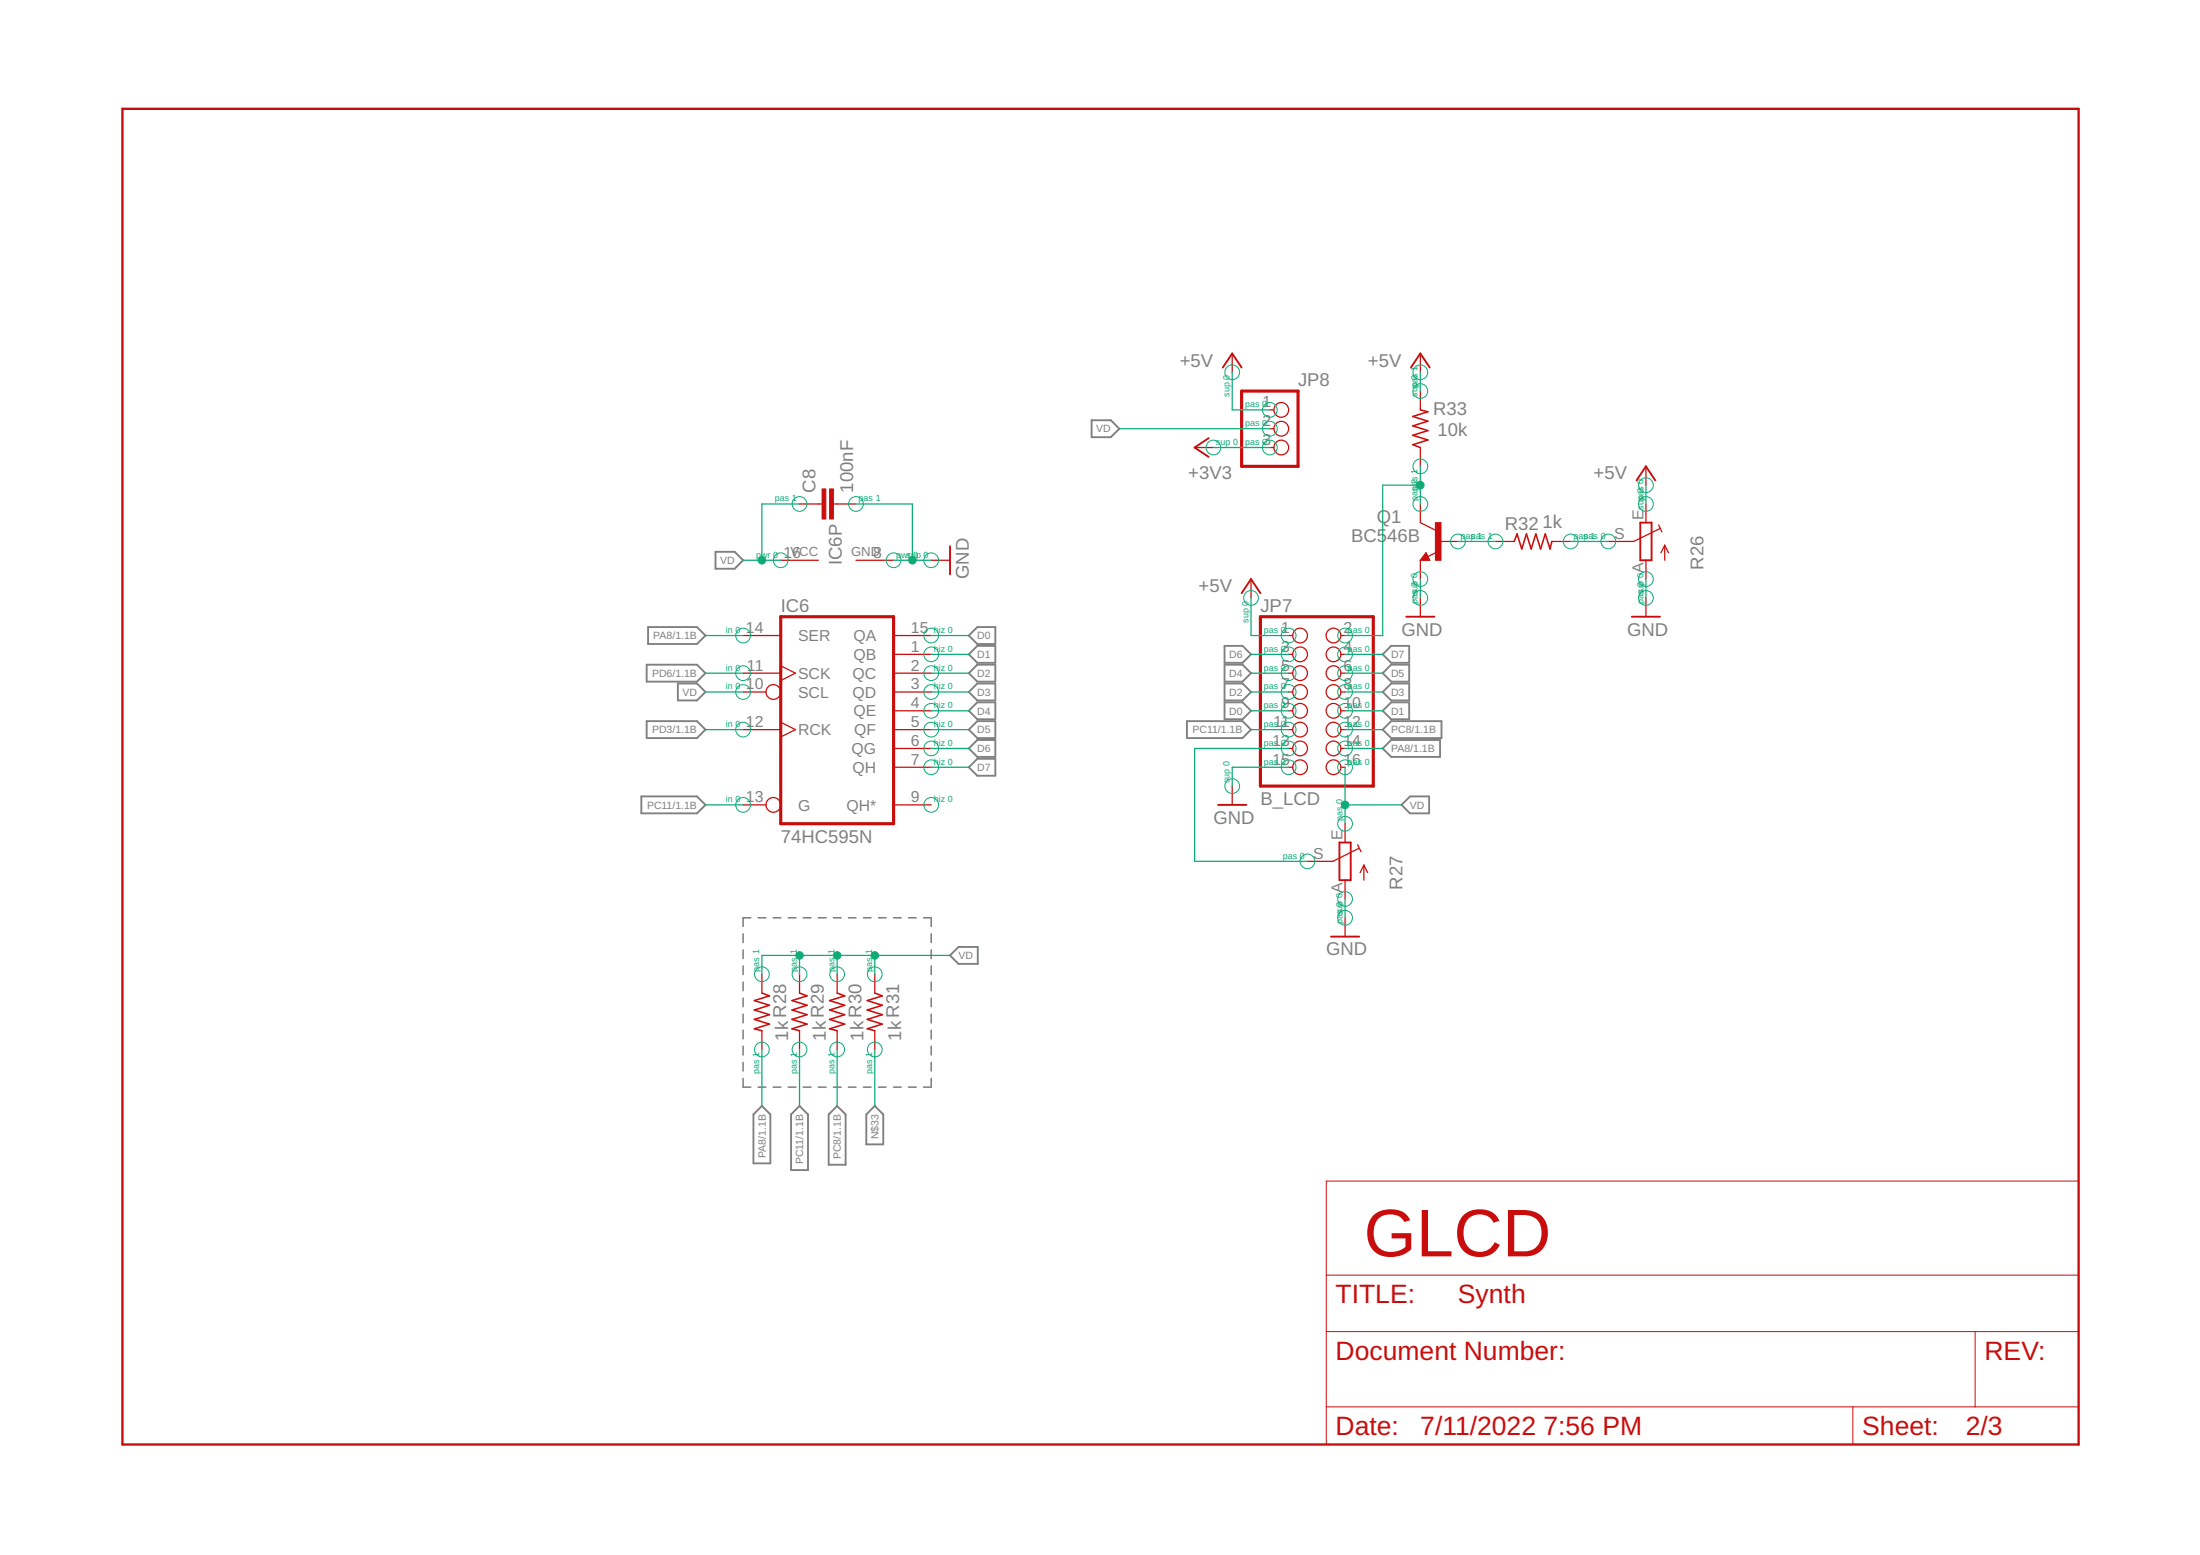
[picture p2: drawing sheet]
<svg xmlns="http://www.w3.org/2000/svg" width="297mm" height="210mm" viewBox="0 0 297 210" stroke-linecap="round" stroke-linejoin="round" font-family="sans-serif">
<g fill="none" stroke="#808080" stroke-width=".21">
<path d="M100.3 126v1.2M100.3 128.2v1.2M100.3 130.4v1.2M100.3 132.6v1.1M100.3 134.7v1.2M100.3 136.9v1.2M100.3 139.1v1.1M101.4 123.9h-1.1v1.2M102.4 123.9h1M104.4 123.9h1M106.4 123.9h1.1M108.5 123.9h1"/>
<path d="M110.5 123.9h1M112.5 123.9h1.1M114.6 123.9h1M116.6 123.9h1M118.6 123.9h1M120.6 123.9h1.1M122.7 123.9h1M124.7 123.9h1v1.2M125.7 126v1.2M125.7 128.2v1.2M125.7 130.4v1.2M125.7 132.6v1.1"/>
<path d="M125.7 134.7v1.2M125.7 136.9v1.2M125.7 139.1v1.1M100.3 141.2v1.2M100.3 143.4v1.2M100.3 145.6v1.1h1.1M102.4 146.7h1M104.4 146.7h1M106.4 146.7h1.1M108.5 146.7h1M110.5 146.7h1M112.5 146.7h1.1"/>
<path d="M114.6 146.7h1M116.6 146.7h1M118.6 146.7h1M120.6 146.7h1.1M122.7 146.7h1M125.7 141.2v1.2M125.7 143.4v1.2M125.7 145.6v1.1h-1"/>
</g>
<g fill="none" stroke="#808080" stroke-width=".25">
<path d="M147.4 56.7h2.6l1.1 1.2-1.1 1.1h-2.6zM96.6 74.5h2.6l1.1 1.1-1.1 1.2h-2.6zM87.3 97.3h6.8l1.1 1.2-1.1 1.1h-6.8zM87.3 89.7h6.8l1.1 1.2-1.1 1.1h-6.8zM87.5 84.6h6.6l1.1 1.2-1.1 1.1h-6.6zM91.5 92.3h2.6l1.1 1.1-1.1 1.2h-2.6zM130.8 98.5l1.2-1.2h2.4v2.3h-2.4zM130.8 90.9l1.2-1.2h2.4v2.3h-2.4zM130.8 85.8l1.2-1.2h2.4v2.3h-2.4zM130.8 93.4l1.2-1.1h2.4v2.3h-2.4zM130.8 88.3l1.2-1.1h2.4v2.3h-2.4zM130.8 95.9l1.2-1.1h2.4v2.3h-2.4z"/>
<path d="M132 99.9h2.4v2.3h-2.4l-1.2-1.2zM160.3 97.3h7.5l1.1 1.2-1.1 1.1h-7.5zM165.3 87.2h2.5l1.1 1.1-1.1 1.2h-2.5zM165.3 89.7h2.5l1.1 1.2-1.1 1.1h-2.5zM165.3 92.3h2.5l1.1 1.1-1.1 1.2h-2.5zM165.3 94.8h2.5l1.1 1.1-1.1 1.2h-2.5zM186.7 98.5l1.1-1.2h6.8v2.3h-6.8zM186.7 90.9l1.1-1.2h2.5v2.3h-2.5zM186.7 93.4l1.1-1.1h2.5v2.3h-2.5zM186.7 88.3l1.1-1.1h2.5v2.3h-2.5zM187.8 94.8h2.5v2.3h-2.5l-1.1-1.2zM86.6 107.5h7.5l1.1 1.1-1.1 1.2h-7.5z"/>
<path d="M130.8 103.6l1.2-1.2h2.4v2.3h-2.4zM186.7 101l1.1-1.1h6.6v2.3h-6.6zM189.2 108.6l1.2-1.1h2.6v2.3h-2.6zM128.3 129l1.1-1.2h2.6v2.3h-2.6zM102.9 149.3l1.1 1.1v6.6h-2.3v-6.6zM107.9 149.3l1.2 1.1v7.5h-2.3v-7.5zM113 149.3l1.2 1.1v6.8h-2.3v-6.8zM118.1 149.3l1.2 1.1v4.1h-2.3v-4.1z"/>
</g>
<path d="M167.6 52.8h7.7v10.1h-7.7zM105.4 83.2h15.2v28h-15.2zM170.2 83.2h15.2v22.9h-15.2z" fill="none" stroke="#c90d0c" stroke-width=".42"/>
<g fill="none" stroke="#c90d0c" stroke-width=".17">
<path d="M166.4 47.7v2.5M171.4 55.3h.6M171.4 57.9h.6M191.8 47.7v2.5M191.8 52.8v2.5M105.4 75.6h5.1M107.9 68h3.1M112.5 68h3.1M115.6 75.6h5M125.7 75.6h2.6M161.3 60.4h2.5M168.9 78.2v2.5"/>
<path d="M171.4 60.4h.6M191.8 68v2.5l2 1.1M191.8 60.4v2.5M191.8 75.6v2.6M192.5 74.6l.5 1h-1.2zM194 74.5l-1.2 .6M194.3 73.1h2.5M201.9 73.1h2.5M209.5 73.1h2.6M222.2 62.9v2.6M222.2 68v2.5M222.2 75.6v2.6"/>
<path d="M223.9 70.9l.5 .9M224.1 71.4l-3.5 1.7h-3.5M224.8 73.6v2M224.8 73.6l.5 1M224.8 73.6l-.5 1M100.3 90.9h5.1M100.3 93.4h3.1M100.3 98.5h5.1M100.3 85.8h5.1M105.4 89.9l2 1-2 1M105.4 97.5l2 1-2 1M120.6 88.3h5.1"/>
<path d="M120.6 90.9h5.1M120.6 93.4h5.1M120.6 95.9h5.1M120.6 98.5h5.1M120.6 85.8h5.1M174 88.3h.5M174 90.9h.5M174 93.4h.5M174 95.9h.5M174 98.5h.5M174 85.8h.5M181 88.3h.6"/>
<path d="M181 90.9h.6M181 93.4h.6M181 95.9h.6M181 98.5h.6M181 85.8h.6M191.8 80.7v2.5M222.2 80.7v2.5M100.3 108.6h3.1M120.6 101h5.1M120.6 103.6h5.1M120.6 108.6h5.1M166.4 106.1v2.5"/>
<path d="M174 101h.5M174 103.6h.5M181 101h.6M181 103.6h.6M181.6 111.2v2.5M181.6 118.8v2.5M183.3 114l.5 1M183.5 114.5l-3.5 1.8h-3.5M184.1 116.8v2M184.1 116.8l.6 1M184.1 116.8l-.5 1M102.9 131.5v2.5"/>
<path d="M102.9 139.1v2.6M107.9 131.5v2.5M107.9 139.1v2.6M113 131.5v2.5M113 139.1v2.6M118.1 131.5v2.5M118.1 139.1v2.6M181.6 123.9v2.5"/>
<circle cx="173" cy="55.3" r=".99"/>
<circle cx="173" cy="57.9" r=".99"/>
<circle cx="173" cy="60.4" r=".99"/>
<circle cx="104.4" cy="93.4" r=".99"/>
<circle cx="175.5" cy="93.4" r=".99"/>
<circle cx="175.5" cy="95.9" r=".99"/>
<circle cx="175.5" cy="98.5" r=".99"/>
<circle cx="175.5" cy="88.3" r=".99"/>
<circle cx="175.5" cy="90.9" r=".99"/>
<circle cx="175.5" cy="85.8" r=".99"/>
<circle cx="180" cy="90.9" r=".99"/>
<circle cx="180" cy="88.3" r=".99"/>
<circle cx="180" cy="93.4" r=".99"/>
<circle cx="180" cy="95.9" r=".99"/>
<circle cx="180" cy="98.5" r=".99"/>
<circle cx="180" cy="85.8" r=".99"/>
<circle cx="104.4" cy="108.6" r=".99"/>
<circle cx="175.5" cy="101" r=".99"/>
<circle cx="175.5" cy="103.6" r=".99"/>
<circle cx="180" cy="103.6" r=".99"/>
<circle cx="180" cy="101" r=".99"/>
</g>
<g fill="none" stroke="#c90d0c" stroke-width=".25">
<path d="M163.2 59.1l-1.9 1.3 1.9 1.3M165.1 49.6l1.3-1.9 1.2 1.9M190.5 49.6l1.3-1.9 1.2 1.9M128.3 73.7v3.8M192.5 75.1l-.1 .3h.4l-.3-.5-.5 .6h.8M221 64.9l1.2-2 1.3 2M221.5 70.5h1.5v5.1h-1.5zM167.6 80.1l1.3-1.9 1.3 1.9M189.9 83.2h3.8M220.3 83.2h3.8M164.5 108.6h3.8M180.8 113.7h1.6v5.1h-1.6z"/>
<path d="M179.7 126.4h3.8"/>
</g>
<g fill="#c90d0c" stroke="#c90d0c" stroke-width=".14">
<path d="M193.8 70.5h.8v5.1h-.8z"/>
<path d="M112 66h.5v4.1h-.5z"/>
<path d="M111 66h.5v4.1h-.5z"/>
</g>
<path d="M191.8 55.3l1 .3-2 .6 2 .7-2 .6 2 .6-2 .7 2 .6-2 .6 1 .4M204.4 73.1l.4-1 .7 2 .6-2 .6 2 .7-2 .6 2 .6-2 .7 2 .2-1M102.9 134l1 .4-2 .7 2 .6-2 .6 2 .7-2 .6 2 .6-2 .7 1 .2M107.9 134l1.1 .4-2.1 .7 2.1 .6-2.1 .6 2.1 .7-2.1 .6 2.1 .6-2.1 .7 1 .2M113 134l1 .4-2 .7 2 .6-2 .6 2 .7-2 .6 2 .6-2 .7 1 .2M118.1 134l1 .4-2 .7 2 .6-2 .6 2 .7-2 .6 2 .6-2 .7 1 .2" fill="none" stroke="#c90d0c" stroke-width=".21"/>
<path d="M16.5 14.7h264.1v180.3h-264.1z" fill="none" stroke="#c90d0c" stroke-width=".32"/>
<path d="M179.1 159.4h101.5v35.6h-101.5zM179.1 179.7h101.5M179.1 172.1h101.5M266.7 179.7v10.2M179.1 189.9h101.5M250.2 189.9v5.1" fill="none" stroke="#c90d0c" stroke-width=".14"/>
<g fill="none" stroke="#0dab76" stroke-width=".14">
<circle cx="166.4" cy="50.2" r=".99"/>
<circle cx="171.4" cy="57.9" r=".99"/>
<circle cx="171.4" cy="55.3" r=".99"/>
<circle cx="191.8" cy="52.8" r=".99"/>
<circle cx="191.8" cy="50.2" r=".99"/>
<circle cx="105.4" cy="75.6" r=".99"/>
<circle cx="107.9" cy="68" r=".99"/>
<circle cx="115.6" cy="68" r=".99"/>
<circle cx="120.6" cy="75.6" r=".99"/>
<circle cx="125.7" cy="75.6" r=".99"/>
<circle cx="163.8" cy="60.4" r=".99"/>
<circle cx="171.4" cy="60.4" r=".99"/>
<circle cx="191.8" cy="78.2" r=".99"/>
<circle cx="191.8" cy="68" r=".99"/>
<circle cx="191.8" cy="62.9" r=".99"/>
<circle cx="196.8" cy="73.1" r=".99"/>
<circle cx="201.9" cy="73.1" r=".99"/>
<circle cx="212.1" cy="73.1" r=".99"/>
<circle cx="217.1" cy="73.1" r=".99"/>
<circle cx="222.2" cy="78.2" r=".99"/>
<circle cx="222.2" cy="68" r=".99"/>
<circle cx="222.2" cy="65.5" r=".99"/>
<circle cx="100.3" cy="90.9" r=".99"/>
<circle cx="100.3" cy="93.4" r=".99"/>
<circle cx="100.3" cy="98.5" r=".99"/>
<circle cx="100.3" cy="85.8" r=".99"/>
<circle cx="125.7" cy="88.3" r=".99"/>
<circle cx="125.7" cy="90.9" r=".99"/>
<circle cx="125.7" cy="93.4" r=".99"/>
<circle cx="125.7" cy="95.9" r=".99"/>
<circle cx="125.7" cy="98.5" r=".99"/>
<circle cx="125.7" cy="85.8" r=".99"/>
<circle cx="168.9" cy="80.7" r=".99"/>
<circle cx="174" cy="98.5" r=".99"/>
<circle cx="174" cy="88.3" r=".99"/>
<circle cx="174" cy="90.9" r=".99"/>
<circle cx="174" cy="95.9" r=".99"/>
<circle cx="174" cy="93.4" r=".99"/>
<circle cx="174" cy="85.8" r=".99"/>
<circle cx="181.6" cy="88.3" r=".99"/>
<circle cx="181.6" cy="95.9" r=".99"/>
<circle cx="181.6" cy="98.5" r=".99"/>
<circle cx="181.6" cy="90.9" r=".99"/>
<circle cx="181.6" cy="93.4" r=".99"/>
<circle cx="181.6" cy="85.8" r=".99"/>
<circle cx="191.8" cy="80.7" r=".99"/>
<circle cx="222.2" cy="80.7" r=".99"/>
<circle cx="100.3" cy="108.6" r=".99"/>
<circle cx="125.7" cy="108.6" r=".99"/>
<circle cx="125.7" cy="101" r=".99"/>
<circle cx="125.7" cy="103.6" r=".99"/>
<circle cx="166.4" cy="106.1" r=".99"/>
<circle cx="174" cy="103.6" r=".99"/>
<circle cx="174" cy="101" r=".99"/>
<circle cx="176.5" cy="116.3" r=".99"/>
<circle cx="181.6" cy="103.6" r=".99"/>
<circle cx="181.6" cy="111.2" r=".99"/>
<circle cx="181.6" cy="101" r=".99"/>
<circle cx="102.9" cy="131.5" r=".99"/>
<circle cx="107.9" cy="131.5" r=".99"/>
<circle cx="113" cy="131.5" r=".99"/>
<circle cx="118.1" cy="131.5" r=".99"/>
<circle cx="181.6" cy="123.9" r=".99"/>
<circle cx="181.6" cy="121.3" r=".99"/>
<circle cx="102.9" cy="141.7" r=".99"/>
<circle cx="107.9" cy="141.7" r=".99"/>
<circle cx="113" cy="141.7" r=".99"/>
<circle cx="118.1" cy="141.7" r=".99"/>
</g>
<g fill="none" stroke="#0dab76" stroke-width=".17">
<path d="M151.1 57.9h20.3M166.4 50.2v5.1h5M191.8 50.2v2.6M100.3 75.6h5.1M107.9 68h-5v7.6M115.6 68h7.6v7.6M120.6 75.6h5.1M163.8 60.4h7.6M191.8 65.5h-5.1v20.3h-5.1M191.8 62.9v5.1M191.8 78.2v2.5M196.8 73.1h5.1"/>
<path d="M212.1 73.1h5M222.2 65.5v2.5M222.2 78.2v2.5M95.2 98.5h5.1M95.2 90.9h5.1M95.2 85.8h5.1M95.2 93.4h5.1M125.7 98.5h5.1M125.7 90.9h5.1M125.7 85.8h5.1M125.7 93.4h5.1M125.7 88.3h5.1"/>
<path d="M125.7 95.9h5.1M168.9 98.5h5.1M168.9 90.9h5.1M168.9 80.7v5.1h5.1M168.9 93.4h5.1M168.9 88.3h5.1M168.9 95.9h5.1M181.6 98.5h5.1M181.6 90.9h5.1M181.6 93.4h5.1M181.6 88.3h5.1M181.6 95.9h5.1"/>
<path d="M95.2 108.6h5.1M125.7 103.6h5.1M125.7 101h5.1M174 103.6h-7.6v2.5M174 101h-12.7v15.3h15.2M181.6 108.6h7.6M181.6 103.6v7.6M181.6 101h5.1M107.9 129v2.5M113 129v2.5M118.1 129v2.5M128.3 129h-25.4v2.5"/>
<path d="M181.6 121.3v2.6M102.9 141.7v7.6M107.9 141.7v7.6M113 141.7v7.6M118.1 141.7v7.6"/>
</g>
<g fill="#0dab76" stroke="#0dab76" stroke-width=".14">
<circle cx="123.2" cy="75.6" r=".51"/>
<circle cx="181.6" cy="108.6" r=".51"/>
<circle cx="118.1" cy="129" r=".51"/>
<circle cx="113" cy="129" r=".51"/>
<circle cx="107.9" cy="129" r=".51"/>
<circle cx="102.9" cy="75.6" r=".51"/>
<circle cx="191.8" cy="65.5" r=".51"/>
</g>
<text font-size="9.1" fill="#c90d0c" x="184.1" y="169.6">GLCD</text>
<g font-size="3.6" fill="#c90d0c">
<text x="180.3" y="175.9">TITLE:</text>
<text x="196.8" y="175.9">Synth</text>
<text x="180.3" y="183.6">Document Number:</text>
<text x="267.9" y="183.6">REV:</text>
<text x="180.3" y="193.7">Date:</text>
<text x="191.8" y="193.7">7/11/2022</text>
<text x="208.4" y="193.7">7:56 PM</text>
<text x="251.4" y="193.7">Sheet:</text>
<text x="265.4" y="193.7">2/3</text>
</g>
<g font-size="2.5" fill="#808080">
<text x="159.3" y="49.5">+5V</text>
<text x="175.3" y="52.1">JP8</text>
<text x="184.7" y="49.5">+5V</text>
<text x="193.5" y="56.1">R33</text>
<text x="194.1" y="58.9">10k</text>
<text x="160.4" y="64.7">+3V3</text>
<text x="215.2" y="64.7">+5V</text>
<text x="110.1" y="66.5" transform="rotate(-90 110.1 66.5)">C8</text>
<text x="115.2" y="66.5" transform="rotate(-90 115.2 66.5)">100nF</text>
<text x="185.9" y="70.6">Q1</text>
<text x="203.2" y="71.6">R32</text>
<text x="208.3" y="71.3">1k</text>
<text x="113.7" y="76.3" transform="rotate(-90 113.7 76.3)">IC6P</text>
<text x="182.4" y="73.1">BC5</text>
<text x="187.3" y="73.1">46B</text>
<text x="230" y="76.9" transform="rotate(-90 230 76.9)">R26</text>
<text x="105.4" y="82.6">IC6</text>
<text x="130.8" y="78.2" transform="rotate(-90 130.8 78.2)">GND</text>
<text x="161.8" y="80">+5V</text>
<text x="170.2" y="82.6">JP7</text>
<text x="189.2" y="85.8">GND</text>
<text x="219.7" y="85.8">GND</text>
<text x="105.4" y="113.7">74HC595N</text>
<text x="163.8" y="111.2">GND</text>
<text x="170.2" y="108.6">B_LCD</text>
<text x="189.3" y="120.1" transform="rotate(-90 189.3 120.1)">R27</text>
<text x="179.1" y="129">GND</text>
<text x="106.4" y="140.5" transform="rotate(-90 106.4 140.5)">1k R28</text>
<text x="111.5" y="140.5" transform="rotate(-90 111.5 140.5)">1k R29</text>
<text x="116.6" y="140.5" transform="rotate(-90 116.6 140.5)">1k R30</text>
<text x="121.7" y="140.5" transform="rotate(-90 121.7 140.5)">1k R31</text>
</g>
<g font-size="2.1" fill="#808080">
<text x="170.5" y="55">1</text>
<text x="170.5" y="57.5">2</text>
<text x="170.5" y="60">3</text>
<text x="221.9" y="70.2" transform="rotate(-90 221.9 70.2)">E</text>
<text x="105.8" y="75.3">16</text>
<text x="117.9" y="75.3">8</text>
<text x="217.9" y="72.7">S</text>
<text x="221.9" y="77.4" transform="rotate(-90 221.9 77.4)">A</text>
<text x="100.7" y="85.4">14</text>
<text x="107.8" y="86.6">SER</text>
<text x="115.2" y="89.1">QB</text>
<text x="115.2" y="86.6">QA</text>
<text x="123" y="88">1</text>
<text x="123" y="85.4">15</text>
<text x="173" y="85.4">1</text>
<text x="173" y="88">3</text>
<text x="181.4" y="85.4">2</text>
<text x="181.4" y="88">4</text>
<text x="100.7" y="93.1">10</text>
<text x="100.9" y="90.5">11</text>
<text x="107.8" y="94.2">SCL</text>
<text x="107.8" y="91.6">SCK</text>
<text x="115.1" y="91.6">QC</text>
<text x="115.1" y="94.2">QD</text>
<text x="123" y="90.5">2</text>
<text x="123" y="93.1">3</text>
<text x="123" y="95.6">4</text>
<text x="173" y="90.5">5</text>
<text x="173" y="93.1">7</text>
<text x="173" y="95.6">9</text>
<text x="181.4" y="90.5">6</text>
<text x="181.4" y="93.1">8</text>
<text x="181.4" y="95.6">10</text>
<text x="100.7" y="98.1">12</text>
<text x="107.8" y="99.3">RCK</text>
<text x="115" y="101.8">QG</text>
<text x="115.2" y="96.7">QE</text>
<text x="115.3" y="99.3">QF</text>
<text x="123" y="98.1">5</text>
<text x="123" y="100.7">6</text>
<text x="171.8" y="100.7">13</text>
<text x="172" y="98.1">11</text>
<text x="181.4" y="98.1">12</text>
<text x="181.4" y="100.7">14</text>
<text x="115.1" y="104.3">QH</text>
<text x="123" y="103.2">7</text>
<text x="171.8" y="103.2">15</text>
<text x="181.4" y="103.2">16</text>
<text x="100.7" y="108.3">13</text>
<text x="107.8" y="109.4">G</text>
<text x="114.3" y="109.4">QH*</text>
<text x="123" y="108.3">9</text>
<text x="181.2" y="113.4" transform="rotate(-90 181.2 113.4)">E</text>
<text x="177.3" y="115.9">S</text>
<text x="181.2" y="120.6" transform="rotate(-90 181.2 120.6)">A</text>
</g>
<g font-size="1.8" fill="#808080">
<text x="106.7" y="75">VCC</text>
<text x="114.9" y="75">GND</text>
</g>
<g font-size="1.4" fill="#808080">
<text x="148" y="58.4">VD</text>
<text x="97.2" y="76.1">VD</text>
<text x="88.2" y="86.3">PA8/1.1B</text>
<text x="132" y="86.3">D0</text>
<text x="132" y="88.8">D1</text>
<text x="166" y="88.8">D6</text>
<text x="187.8" y="88.8">D7</text>
<text x="88" y="91.4">PD6/1.1B</text>
<text x="92.1" y="93.9">VD</text>
<text x="132" y="91.4">D2</text>
<text x="132" y="93.9">D3</text>
<text x="166" y="91.4">D4</text>
<text x="166" y="93.9">D2</text>
<text x="187.8" y="91.4">D5</text>
<text x="187.8" y="93.9">D3</text>
<text x="88" y="99">PD3/1.1B</text>
<text x="132" y="101.5">D6</text>
<text x="132" y="96.5">D4</text>
<text x="132" y="99">D5</text>
<text x="161" y="99">PC11/1.1B</text>
<text x="166" y="96.5">D0</text>
<text x="187.8" y="99">PC8/1.1B</text>
<text x="187.8" y="101.5">PA8/1.1B</text>
<text x="187.8" y="96.5">D1</text>
<text x="132" y="104.1">D7</text>
<text x="87.4" y="109.2">PC11/1.1B</text>
<text x="190.4" y="109.2">VD</text>
<text x="129.4" y="129.5">VD</text>
<text x="118.6" y="153.8" transform="rotate(-90 118.6 153.8)">N$33</text>
<text x="103.4" y="156.3" transform="rotate(-90 103.4 156.3)">PA8/1.1B</text>
<text x="108.5" y="157.2" transform="rotate(-90 108.5 157.2)">PC11/1.1B</text>
<text x="113.5" y="156.5" transform="rotate(-90 113.5 156.5)">PC8/1.1B</text>
</g>
<g font-size="1.2" fill="#0dab76">
<text x="166" y="53.6" transform="rotate(-90 166 53.6)">sup 0</text>
<text x="191.4" y="53.6" transform="rotate(-90 191.4 53.6)">suppa0s 1</text>
<text x="168.1" y="55">pas 0</text>
<text x="168.1" y="57.5">pas 0</text>
<text x="164.2" y="60">sup 0</text>
<text x="168.1" y="60">pas 0</text>
<text x="104.6" y="67.7">pas 1</text>
<text x="115.9" y="67.7">pas 1</text>
<text x="191.4" y="67.7" transform="rotate(-90 191.4 67.7)">pas</text>
<text x="191.4" y="66.3" transform="rotate(-90 191.4 66.3)">pa2s 1</text>
<text x="221.9" y="68.8" transform="rotate(-90 221.9 68.8)">suppa0s 0</text>
<text x="102.1" y="75.3">pwr 0</text>
<text x="121" y="75.3">pwsru0p 0</text>
<text x="197.2" y="72.7">pas 1</text>
<text x="198.6" y="72.7">pas 1</text>
<text x="212.4" y="72.7">pas 1</text>
<text x="213.8" y="72.7">pas 0</text>
<text x="191.4" y="81.5" transform="rotate(-90 191.4 81.5)">passu3p 0</text>
<text x="221.9" y="81.5" transform="rotate(-90 221.9 81.5)">passu0p 0</text>
<text x="98" y="85.4">in 0</text>
<text x="126.1" y="88">hiz 0</text>
<text x="126.1" y="85.4">hiz 0</text>
<text x="168.5" y="84.1" transform="rotate(-90 168.5 84.1)">sup 0</text>
<text x="170.6" y="85.4">pas 0</text>
<text x="170.6" y="88">pas 0</text>
<text x="182" y="85.4">pas 0</text>
<text x="182" y="88">pas 0</text>
<text x="98" y="93.1">in 0</text>
<text x="98" y="90.5">in 0</text>
<text x="126.1" y="90.5">hiz 0</text>
<text x="126.1" y="93.1">hiz 0</text>
<text x="126.1" y="95.6">hiz 0</text>
<text x="170.6" y="90.5">pas 0</text>
<text x="170.6" y="93.1">pas 0</text>
<text x="170.6" y="95.6">pas 0</text>
<text x="182" y="90.5">pas 0</text>
<text x="182" y="93.1">pas 0</text>
<text x="182" y="95.6">pas 0</text>
<text x="98" y="98.1">in 0</text>
<text x="126.1" y="98.1">hiz 0</text>
<text x="126.1" y="100.7">hiz 0</text>
<text x="170.6" y="98.1">pas 0</text>
<text x="170.6" y="100.7">pas 0</text>
<text x="182" y="98.1">pas 0</text>
<text x="182" y="100.7">pas 0</text>
<text x="126.1" y="103.2">hiz 0</text>
<text x="166" y="105.8" transform="rotate(-90 166 105.8)">sup 0</text>
<text x="170.6" y="103.2">pas 0</text>
<text x="182" y="103.2">pas 0</text>
<text x="98" y="108.3">in 0</text>
<text x="126.1" y="108.3">hiz 0</text>
<text x="181.2" y="110.8" transform="rotate(-90 181.2 110.8)">pas 0</text>
<text x="173.2" y="115.9">pas 0</text>
<text x="181.2" y="124.7" transform="rotate(-90 181.2 124.7)">passu0p 0</text>
<text x="102.5" y="131.1" transform="rotate(-90 102.5 131.1)">pas 1</text>
<text x="107.6" y="131.1" transform="rotate(-90 107.6 131.1)">pas</text>
<text x="107.6" y="128.8" transform="rotate(-90 107.6 128.8)">1</text>
<text x="112.7" y="131.1" transform="rotate(-90 112.7 131.1)">pas</text>
<text x="112.7" y="128.8" transform="rotate(-90 112.7 128.8)">1</text>
<text x="117.8" y="131.1" transform="rotate(-90 117.8 131.1)">pas</text>
<text x="117.8" y="128.8" transform="rotate(-90 117.8 128.8)">1</text>
<text x="102.5" y="145" transform="rotate(-90 102.5 145)">pas 1</text>
<text x="107.6" y="145" transform="rotate(-90 107.6 145)">pas 1</text>
<text x="112.7" y="145" transform="rotate(-90 112.7 145)">pas 1</text>
<text x="117.8" y="145" transform="rotate(-90 117.8 145)">pas 1</text>
</g>
</svg>
